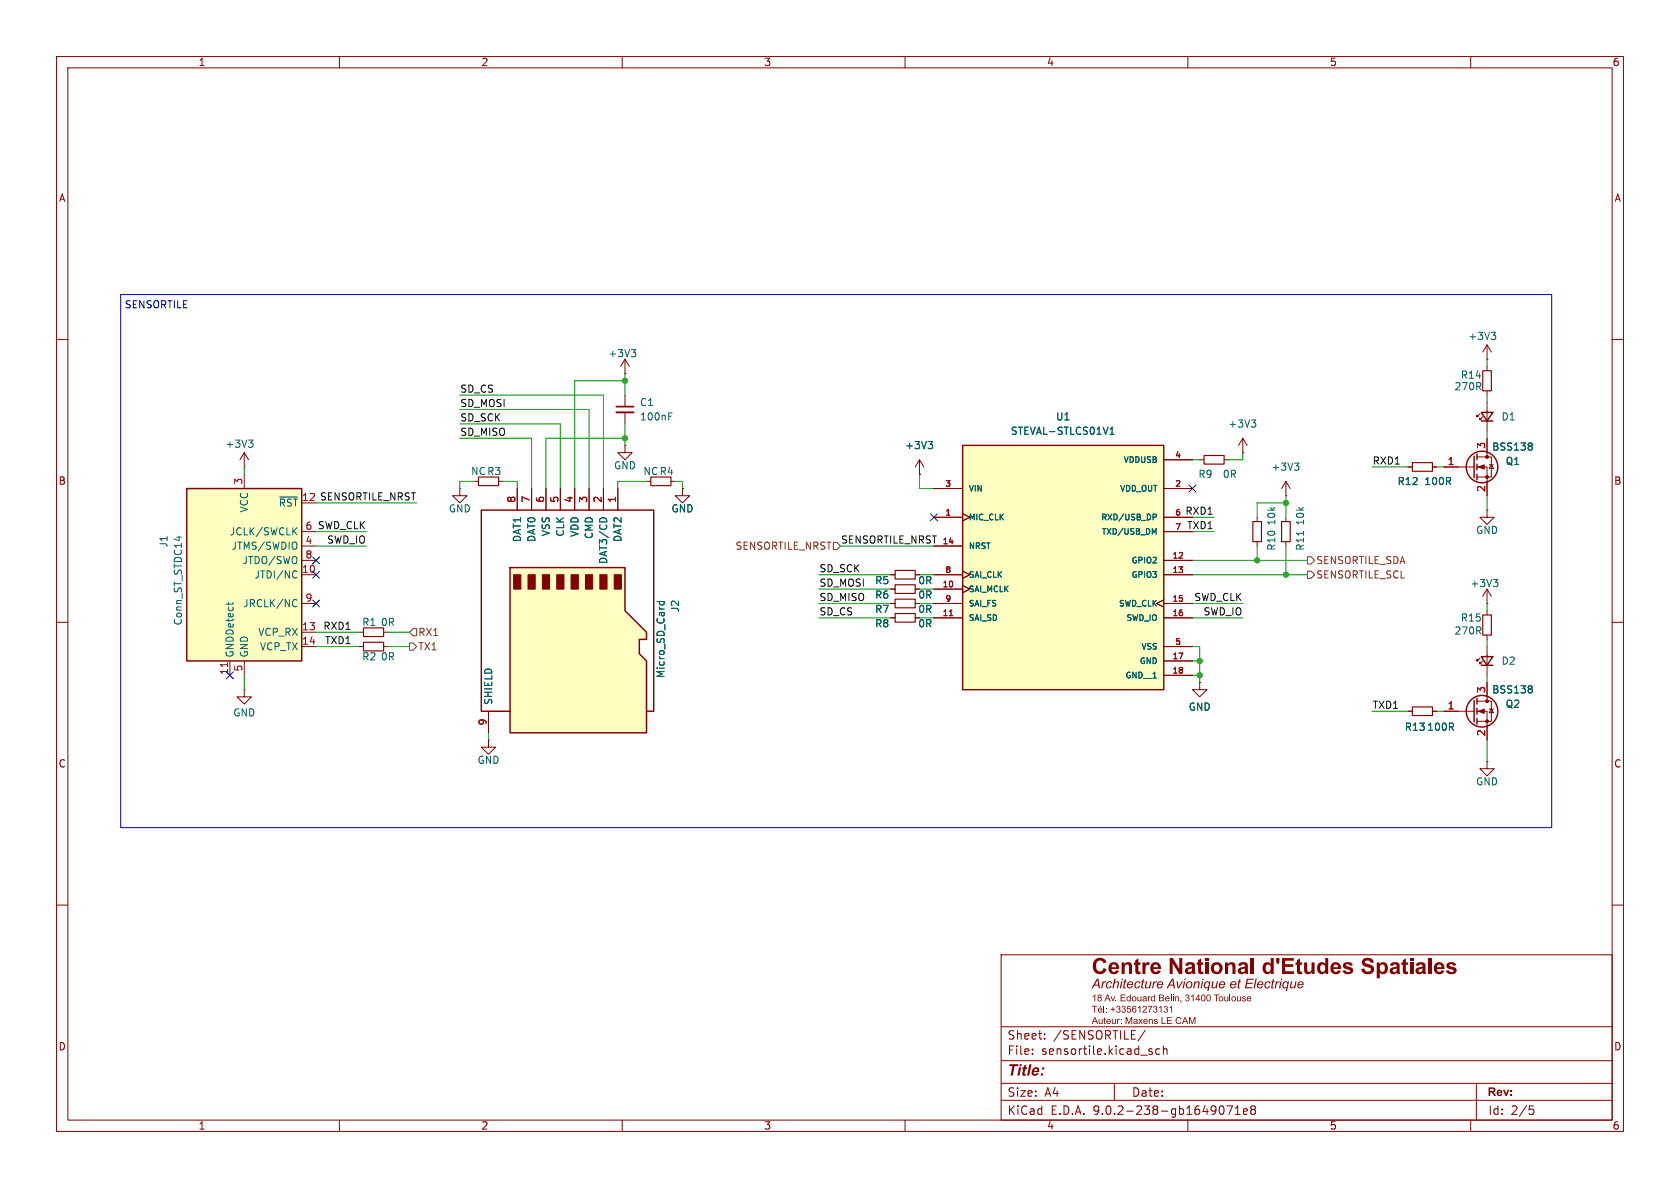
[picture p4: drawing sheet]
<svg xmlns="http://www.w3.org/2000/svg" width="297mm" height="210mm" viewBox="0 0 297 210" stroke-linecap="round" stroke-linejoin="round" font-family="sans-serif">
<g fill="none" stroke="#840000" stroke-width=".18">
<path d="M10 10h277v190h-277zM12 12h273v186h-273zM60 10v2M110 10v2M160 10v2M210 10v2M260 10v2M10 60h2M285 60h2M10 110h2M285 110h2M10 160h2"/>
<path d="M177 168.8h108v29.2h-108zM285 160h2M60 198v2M110 198v2M160 198v2M177 194.5h108M177 191.5h108M177 187.5h108M177 181.5h108M182.5 186.3v.1M182.5 185.5v.1M184.7 183.6v.1"/>
<path d="M184.7 182.8v.1M202.5 182.1l-1.3 2M203.3 185.9l.4 .1v.2l-.2 .2h-.3M203.3 185.4l.4 .1M205 185.5l-.4-.1-.3 .3v.4l.2 .2h.5M205.7 185.5l.2-.1 .3 .1 .1 .9M205.7 184.9v1.5M210 198v2M216.2 195.6l.2 .5-.2 .8M216.9 195.5h1l-.7 1.5M218.4 197h.8M218.4 195.9l.4-.4v1.5"/>
<path d="M219.8 196.5l.7-.1v-.3l-.5-.1-.2 .2 .1 .7h.6M221.4 196.1l-.3-.2 .3-.4 .4 .1 .2 .2-.3 .3M221.4 196.1l-.3 .3 .1 .5 .2 .1 .4-.1 .2-.2-.1-.4-.2-.2M221.4 196.1h.3M260 198v2M270.4 195.5h.7M270.5 196.1h.4l.3 .3-.2 .5-.5 .1"/>
</g>
<g fill="#840000">
<path d="M193 177.8h1v.1h-.4v1.1h-.2v-1.1h-.4z"/>
<path d="M194.2 178.2l.2-.1a.41 .41 0 0 1 .5 .5h-.7l.2 .3 .5-.2a.42 .42 0 0 1-.5 .3 .42 .42 0 0 1-.3-.5h.6l-.2-.3-.4 .3z"/>
<path d="M195.1 177.8h.1v1.2h-.1z"/>
<path d="M195.5 178.1h.2v.2h-.2z"/>
<path d="M195.5 178.8h.2v.2h-.2z"/>
</g>
<g fill="none" stroke="#840000" stroke-width=".18">
<path d="M110.5 69.9v2M110.5 72.9v2M219.7 77.5l-.8 1.2M219.7 77.5l.8 1.2M219.7 77.5v2.5M81.3 86.4v1.2h1.2l-1.2 1.3-1.3-1.3h1.3M81.3 86.4h.1M114.3 85.1h.8M118.6 85.1h.8M120.6 86.4v1.2h1.3l-1.3 1.3-1.2-1.3h1.2M120.6 86.4h.1M162.6 83.8h.1"/>
<path d="M162.6 81.3l-.8 1.3M162.6 81.3l.7 1.3M162.6 81.3v2.5M219.7 80h.1M157.5 104.1h.7M157.5 101.6h.7M157.5 106.7h.7M197 191.5v3M261 191.5v6.5"/>
</g>
<path d="M115.1 84.3h3.5v1.6h-3.5zM158.2 103.4h3.6v1.5h-3.6zM158.2 100.8h3.6v1.6h-3.6zM158.2 105.9h3.6v1.5h-3.6z" fill="none" stroke="#840000" stroke-width=".2"/>
<path d="M109 71.9h3" fill="none" stroke="#840000" stroke-width=".3"/>
<path d="M109 72.9h3" fill="none" stroke="#840000" stroke-width=".33"/>
<path d="M118.2 73.6h.4M118.2 73h.6M164.1 78h.8l-.5 .5M164.6 78.5l.3 .3v.3l-.3 .2M221.2 74.2h.8l-.4 .5M221.8 74.7l.2 .3v.3l-.2 .2" fill="none" stroke="#006464" stroke-width=".18"/>
<path d="M170.2 78.7h35.5v43.2h-35.5z" fill="#ffffc2"/>
<path d="M170.2 78.7h35.5v43.2h-35.5z" fill="none" stroke="#840000" stroke-width=".25"/>
<g fill="none" stroke="#840000" stroke-width=".18">
<path d="M165.1 86.4h5.1M165.1 91.4h5.1M165.1 96.5h5.1M170.2 90.8l1.2 .6-1.2 .7M205.7 86.4h5.1M205.7 91.4h5.1M205.7 81.3h5.1M205.7 94h5.1M205.7 99.1h5.1M212.1 81.3h.8M216.4 81.3h.8M222.2 91.4v.8"/>
<path d="M222.2 95.8v.7M227.3 87.6h.1M227.3 85.1l-.7 1.3M227.3 85.1l.8 1.3M227.3 85.1v2.5M227.3 91.4v.8M227.3 95.8v.7M248.9 82.6h.8M253.2 82.6h.8M165.1 101.6h5.1M165.1 104.1h5.1M165.1 106.7h5.1"/>
<path d="M165.1 109.2h5.1M170.2 101l1.2 .6-1.2 .6M170.2 103.5l1.2 .6-1.2 .7M205.7 106l-1.2 .7 1.2 .6M205.7 101.6h5.1M205.7 106.7h5.1M205.7 109.2h5.1M205.7 114.3h5.1M205.7 116.8h5.1M205.7 119.4h5.1M86.4 130.8v1.3h1.2l-1.2 1.3-1.3-1.3h1.3M86.4 130.8h.1"/>
<path d="M212.1 120.7v1.2h1.3l-1.3 1.3-1.3-1.3h1.3M212.1 120.7h.1"/>
</g>
<path d="M167.8 108.8h.6" fill="none" stroke="#a90000" stroke-width=".18"/>
<path d="M196.2 76.8h.8M196.2 75.9l.4-.4v1.3M203.8 90.9h.4l.2 .2-.1 .3h-.5M204 94.2l.4-.8v1M228.8 81.9h.8l-.4 .4M229.4 82.3l.2 .3v.3l-.2 .2M230.4 93.9v.7" fill="none" stroke="#006464" stroke-width=".18"/>
<path d="M212.9 80.5h3.5v1.5h-3.5zM221.5 92.2h1.5v3.6h-1.5zM226.6 92.2h1.5v3.6h-1.5zM249.7 81.8h3.5v1.5h-3.5z" fill="none" stroke="#840000" stroke-width=".2"/>
<path d="M33 86.4h20.3v30.4h-20.3z" fill="#ffffc2"/>
<g fill="none" stroke="#840000" stroke-width=".25">
<path d="M33 86.4h20.3v30.4h-20.3zM261.9 116.1h2l-1 1.5zM261.9 117.6h2M260.6 123.8v3.8M261.1 123.4v1.1M261.1 125.2v1M261.1 127v1"/>
<circle cx="262" cy="125.7" r="2.79"/>
</g>
<g fill="none" stroke="#840000" stroke-width=".18">
<path d="M110.5 66h.1M110.5 78.7v1.3h1.3l-1.3 1.3-1.3-1.3h1.3M110.5 78.7h.1M110.5 63.5l-.8 1.3M110.5 63.5l.8 1.3M110.5 63.5v2.5M43.2 82.6h.1M43.2 80v2.6M43.2 83.8v2.6M43.2 80l-.8 1.3M43.2 80l.7 1.3M53.3 94h2.6"/>
<path d="M53.3 96.5h2.6M53.3 99.1h2.6M83.8 85.1h.8M88.1 85.1h.8M262.9 90.2v1.2h1.3l-1.3 1.3-1.3-1.3h1.3M262.9 90.2h.1M40.6 116.8v2.6M43.2 116.8v2.6M53.3 101.6h2.6M53.3 106.7h2.6M53.3 111.8h2.6M53.3 114.3h2.6"/>
<path d="M63.5 111.8h.8M63.5 114.3h.8M67.8 111.8h.8M67.8 114.3h.8M261.6 116.3l-.5 .5v-.2v.2h.3M262.1 116.8l-.5 .5v-.2v.2h.3M262.9 106.7h.1M262.9 104.1v2.6M262.9 108v.7M262.9 112.3v.7M262.9 114.3v5.1M262.9 104.1l-.8 1.3"/>
<path d="M262.9 104.1l.8 1.3M43.2 121.9v1.3h1.2l-1.2 1.3-1.3-1.3h1.3M43.2 121.9h.1M248.9 125.7h.8M253.2 125.7h.8M255.3 125.7h5.3M261.1 124h2.6v3.5h-2.6M261.1 125.7h1.8v5.1M262.9 120.7v3.3M263.3 125.3h.7M263.7 125.3l.3 .7h-.7z"/>
</g>
<g fill="none" stroke="#006464" stroke-width=".18">
<path d="M43.9 77.8h.8l-.4 .5M44.5 78.3l.2 .2v.3l-.2 .3M111.6 61.8h.8l-.4 .5M112.1 62.3l.3 .2v.3l-.3 .3M31.7 94.8v.8M49.4 87.9h3.2M51.9 93.8l.6 .8M52.5 93.3l-.7 .7M40.4 106.5v.5M41.2 106.5v.2M51.9 106.1l.3-.1 .3 .1M52.1 100.9l.4 .1"/>
<path d="M52.5 102.1l-.4 .1M52.5 107.1l-.3 .2-.3-.1M264 102.4h.8l-.4 .5M264.5 102.9l.3 .3v.3l-.3 .2M270.6 121.2l.3 .3-.3 .3 .3 .2v.3l-.3 .2"/>
</g>
<path d="M40.2 117.1v.8" fill="none" stroke="#a90000" stroke-width=".18"/>
<g fill="#840000" stroke="#840000" stroke-width=".18">
<path d="M261.4 125.7l1-.4v.8z"/>
<circle cx="262.9" cy="124" r=".25"/>
<circle cx="262.9" cy="127.5" r=".25"/>
</g>
<path d="M84.6 84.3h3.5v1.6h-3.5zM64.3 113.5h3.5v1.6h-3.5zM64.3 111h3.5v1.5h-3.5zM262.1 108.7h1.6v3.6h-1.6zM249.7 125h3.5v1.5h-3.5z" fill="none" stroke="#840000" stroke-width=".2"/>
<path d="M90.2 100.3h20.3v7.7l3.8 3.8v1.2h-1.3v2.6l1.3 1.2v12.7h-24.1z" fill="#ffffc2"/>
<g fill="none" stroke="#840000" stroke-width=".25">
<path d="M261.9 72.9h2l-1 1.5zM261.9 74.4h2M260.6 80.6v3.9M261.1 80.3v1M261.1 82v1.1M261.1 83.8v1M90.2 100.3h20.3v7.7l3.8 3.8v1.2h-1.3v2.6l1.3 1.2v12.7h-24.1zM90.2 125.7h-5.1v-35.5h30.5v35.5h-1.3"/>
<circle cx="262" cy="82.5" r="2.79"/>
</g>
<g fill="#840000" stroke="#840000" stroke-width=".18">
<path d="M108.6 101.6h1.3v2.5h-1.3z"/>
<path d="M106 101.6h1.3v2.5h-1.3z"/>
<path d="M103.5 101.6h1.3v2.5h-1.3z"/>
<path d="M101 101.6h1.2v2.5h-1.2z"/>
<path d="M98.4 101.6h1.3v2.5h-1.3z"/>
<path d="M95.9 101.6h1.3v2.5h-1.3z"/>
<path d="M93.3 101.6h1.3v2.5h-1.3z"/>
<path d="M90.8 101.6h1.3v2.5h-1.3z"/>
<path d="M261.4 82.6l1-.4v.7z"/>
<circle cx="262.9" cy="80.8" r=".25"/>
<circle cx="262.9" cy="84.3" r=".25"/>
</g>
<g fill="none" stroke="#840000" stroke-width=".18">
<path d="M261.6 73.2l-.5 .5v-.3v.3h.3M262.1 73.7l-.5 .5v-.3v.3h.3M262.9 63.5h.1M262.9 61l-.8 1.2M262.9 61l.8 1.2M262.9 61v2.5M262.9 64.8v.7M262.9 69.1v.8M262.9 71.1v5.1M262.9 77.5v3.3M91.4 86.4v3.8M94 86.4v3.8"/>
<path d="M96.5 86.4v3.8M99.1 86.4v3.8M101.6 86.4v3.8M104.1 86.4v3.8M106.7 86.4v3.8M109.2 86.4v3.8M120.6 86.4h.1M162.6 83.8h.1M165.1 86.4h5.1M165.1 91.4h5.1M165.1 96.5h5.1M170.2 90.8l1.2 .6-1.2 .7"/>
<path d="M205.7 86.4h5.1M205.7 91.4h5.1M205.7 81.3h5.1M205.7 94h5.1M205.7 99.1h5.1M248.9 82.6h.8M253.2 82.6h.8M255.3 82.6h5.3M261.1 80.8h2.6v3.5h-2.6M261.1 82.6h1.8v5M263.3 82.2h.7M263.7 82.2l.3 .6h-.7z"/>
<path d="M157.5 109.2h.7M157.5 106.7h.7M157.5 104.1h.7M157.5 101.6h.7M165.1 109.2h5.1M165.1 106.7h5.1M165.1 104.1h5.1M165.1 101.6h5.1M170.2 101l1.2 .6-1.2 .6M170.2 103.5l1.2 .6-1.2 .7M205.7 106l-1.2 .7 1.2 .6M205.7 109.2h5.1"/>
<path d="M205.7 106.7h5.1M205.7 101.6h5.1M205.7 114.3h5.1M205.7 116.8h5.1M205.7 119.4h5.1M86.4 125.7v3.8M212.1 120.7h.1M248.9 125.7h.8M253.2 125.7h.8M255.3 125.7h2.5M262.9 134.6v1.3h1.3l-1.3 1.3-1.3-1.3h1.3M262.9 134.6h.1"/>
<path d="M262.9 120.7v2.5M262.9 128.3v2.5"/>
</g>
<g fill="none" stroke="#006464" stroke-width=".18">
<path d="M263.6 58.7h.8l-.4 .5M264.2 59.2l.2 .3v.3l-.2 .2M164.1 78h.8l-.5 .5M164.6 78.5l.3 .3v.3l-.3 .2M196.2 76.8h.8M196.2 75.9l.4-.4v1.3M270.6 78.3l.3 .2-.3 .3 .3 .3v.2l-.3 .3M106 91.8l.5-.3 .7 .3M203.8 90.9h.4l.2 .2-.1 .3h-.5M204 94.2l.4-.8v1M116.1 106.3h1.3M116.6 106.3v.4l.2 .2"/>
<path d="M117.4 106.3v.4l-.2 .2M270.6 121.2l.3 .3-.3 .3 .3 .2v.3l-.3 .2"/>
</g>
<path d="M262.1 65.5h1.6v3.6h-1.6zM158.2 108.5h3.6v1.5h-3.6z" fill="none" stroke="#840000" stroke-width=".2"/>
<path d="M147.3 95.9h.7l.6 .6-.6 .7h-.7zM231.1 98.4h.7l.6 .7-.6 .6h-.7zM72.4 113.7h.6l.7 .6-.7 .6h-.6zM73 111.1h.7v1.3h-.7l-.6-.6zM231.1 101h.7l.6 .6-.6 .6h-.7z" fill="none" stroke="#725600" stroke-width=".18"/>
<g fill="none" stroke="#009600" stroke-width=".18">
<path d="M81.3 77.5h12.7v8.9M81.3 74.9h17.8v11.5M81.3 72.4h22.8v14M81.3 69.9h25.4v16.5M110.5 77.5h-14v8.9M110.5 67.3h-8.9v19.1M110.5 66v3.9M110.5 74.9v3.8M262.9 63.5v1.3M262.9 69.9v1.2M262.9 76.2v1.3M43.2 82.6v1.2"/>
<path d="M55.9 96.5h8.9M55.9 94h8.9M55.9 88.9h17.8M83.8 85.1h-2.5v1.3M88.9 85.1h2.5v1.3M114.3 85.1h-5.1v1.3M119.4 85.1h1.2v1.3M148.6 96.5h16.5M162.6 83.8v2.6h2.5M210.8 99.1h20.3M210.8 94h3.8M210.8 81.3h1.3"/>
<path d="M210.8 91.4h3.8M219.7 80v1.3h-2.5M222.2 96.5v2.6M227.3 88.9h-5.1v2.5M227.3 87.6v3.8M227.3 96.5v5.1M242.6 82.6h6.3M254 82.6h1.3M262.9 87.6v2.6M43.2 119.4v2.5M55.9 111.8h7.6M55.9 114.3h7.6"/>
<path d="M68.6 111.8h3.8M68.6 114.3h3.8M144.8 101.6h12.7M144.8 104.1h12.7M144.8 109.2h12.7M144.8 106.7h12.7M162.6 101.6h2.5M162.6 104.1h2.5M162.6 109.2h2.5M162.6 106.7h2.5M210.8 101.6h20.3M210.8 109.2h8.9"/>
<path d="M210.8 106.7h8.9M210.8 114.3h1.3v6.4M210.8 119.4h1.3M210.8 116.8h1.3M262.9 106.7v1.3M262.9 113v1.3M262.9 119.4v1.3M86.4 129.5v1.3M242.6 125.7h6.3M254 125.7h1.3M262.9 130.8v3.8"/>
</g>
<path d="M55.3 98.5l1.2 1.2M56.5 98.5l-1.2 1.2M164.5 90.8l1.2 1.2M165.7 90.8l-1.2 1.2M210.2 85.8l1.2 1.2M211.4 85.8l-1.2 1.2M40 118.8l1.2 1.2M41.2 118.8l-1.2 1.2M55.3 106.1l1.2 1.2M55.3 101l1.2 1.2M56.5 106.1l-1.2 1.2M56.5 101l-1.2 1.2" fill="none" stroke="#000084" stroke-width=".18"/>
<path d="M21.3 52.1h253v94.2h-253z" fill="none" stroke="#0000c2" stroke-width=".18"/>
<path d="M167.8 108.8h.6" fill="none" stroke="#a90000" stroke-width=".18"/>
<g fill="#009600" stroke="#009600" stroke-width=".18">
<circle cx="110.5" cy="67.3" r=".46"/>
<circle cx="110.5" cy="77.5" r=".46"/>
<circle cx="212.1" cy="119.4" r=".46"/>
<circle cx="212.1" cy="116.8" r=".46"/>
<circle cx="227.3" cy="88.9" r=".46"/>
<circle cx="227.3" cy="101.6" r=".46"/>
<circle cx="222.2" cy="99.1" r=".46"/>
</g>
<text font-size="3.9" fill="#840000" x="193" y="173.2">Centre National d'Etudes Spatiales</text>
<text font-size="2.8" fill="#840000" x="178" y="190.9">Title:</text>
<text font-size="2.4" fill="#840000" x="193" y="175.3">Architecture Avionique et Electrique</text>
<g font-size="2.1" fill="#840000">
<text x="178" y="184">Sheet:</text>
<text x="186.2" y="184">/SENSORTILE/</text>
<text x="178" y="186.7">File:</text>
<text x="184.1" y="186.7">sensortile.kicad_sch</text>
<text x="178" y="197.3">KiCad</text>
<text x="178" y="194.1">Size:</text>
<text x="184.7" y="194.1">A4</text>
<text x="185.7" y="197.3">E.D.A.</text>
<text x="193.3" y="197.3">9.0.2-238-gb1649071e8</text>
<text x="200" y="194.1">Date:</text>
<text x="263" y="194.3">Rev:</text>
<text x="263" y="197.3">Id:</text>
<text x="267.1" y="197.3">2/5</text>
</g>
<g font-size="1.8" fill="#840000">
<text x="35" y="11.9">1</text>
<text x="85" y="11.9">2</text>
<text x="135" y="11.9">3</text>
<text x="185" y="11.9">4</text>
<text x="235" y="11.9">5</text>
<text x="285" y="11.9">6</text>
<text x="10.3" y="35.9">A</text>
<text x="285.3" y="35.9">A</text>
<text x="10.3" y="85.9">B</text>
<text x="285.3" y="85.9">B</text>
<text x="162.2" y="106">0R</text>
<text x="162.2" y="103.5">0R</text>
<text x="162.2" y="108.6">0R</text>
<text x="162.2" y="111.1">0R</text>
<text x="10.3" y="135.9">C</text>
<text x="285.3" y="135.9">C</text>
<text x="10.3" y="185.9">D</text>
<text x="285.3" y="185.9">D</text>
<text x="35" y="199.9">1</text>
<text x="85" y="199.9">2</text>
<text x="135" y="199.9">3</text>
<text x="185" y="199.9">4</text>
<text x="235" y="199.9">5</text>
<text x="285" y="199.9">6</text>
</g>
<text font-size="1.8" fill="#0000c2" x="22" y="54.7">SENSORTILE</text>
<g font-size="1.8" fill="#006464">
<text x="107.5" y="63.3">+3V3</text>
<text x="259.5" y="60.3">+3V3</text>
<text x="113" y="72">C1</text>
<text x="257" y="69.2">270R</text>
<text x="258.1" y="67.2">R14</text>
<text x="113" y="74.5">100nF</text>
<text x="178.6" y="77.1">STEVAL-STLCS01V1</text>
<text x="186.6" y="74.5">U1</text>
<text x="217.1" y="75.8">+3V3</text>
<text x="265.4" y="74.5">D1</text>
<text x="39.8" y="79.3">+3V3</text>
<text x="108.5" y="83.2">GND</text>
<text x="159.9" y="79.6">+3V3</text>
<text x="224.7" y="83.4">+3V3</text>
<text x="263.7" y="79.9">BSS138</text>
<text x="266.1" y="82.4">Q1</text>
<text x="83.2" y="84.2">NCR3</text>
<text x="113.7" y="84.2">NCR4</text>
<text x="211.8" y="84.7">R9</text>
<text x="216.1" y="84.7">0R</text>
<text x="247" y="86">R12</text>
<text x="251.7" y="86">100R</text>
<text x="40.5" y="94.8">JCLK/SWCLK</text>
<text x="44" y="90.7" transform="rotate(-90 44 90.7)">VCC</text>
<text x="79.2" y="90.8">GND</text>
<text x="92.3" y="95.9" transform="rotate(-90 92.3 95.9)">DAT1</text>
<text x="94.8" y="95.9" transform="rotate(-90 94.8 95.9)">DAT0</text>
<text x="97.4" y="94.9" transform="rotate(-90 97.4 94.9)">VSS</text>
<text x="99.9" y="95" transform="rotate(-90 99.9 95)">CLK</text>
<text x="102.5" y="95" transform="rotate(-90 102.5 95)">VDD</text>
<text x="105" y="95.4" transform="rotate(-90 105 95.4)">CMD</text>
<text x="110.1" y="95.9" transform="rotate(-90 110.1 95.9)">DAT2</text>
<text x="118.6" y="90.8">GND</text>
<text x="225.7" y="93" transform="rotate(-90 225.7 93)">10k</text>
<text x="230.7" y="93" transform="rotate(-90 230.7 93)">10k</text>
<text x="260.9" y="94.6">GND</text>
<text x="29.8" y="96.9" transform="rotate(-90 29.8 96.9)">J1</text>
<text x="40.8" y="97.4">JTMS/SWDIO</text>
<text x="42.8" y="99.9">JTDO/SWO</text>
<text x="107.5" y="99.8" transform="rotate(-90 107.5 99.8)">DAT3/CD</text>
<text x="225.7" y="97.5" transform="rotate(-90 225.7 97.5)">R10</text>
<text x="230.7" y="97.5" transform="rotate(-90 230.7 97.5)">R11</text>
<text x="42.9" y="107.5">JRCLK/NC</text>
<text x="44.9" y="102.5">JTDI/NC</text>
<text x="154.6" y="106">R6</text>
<text x="154.6" y="103.5">R5</text>
<text x="259.9" y="104">+3V3</text>
<text x="32.4" y="110.7" transform="rotate(-90 32.4 110.7)">Conn_ST_STDC14</text>
<text x="45.6" y="112.6">VCP_RX</text>
<text x="63.9" y="110.8">R1</text>
<text x="67.2" y="110.8">0R</text>
<text x="120.2" y="108.3" transform="rotate(-90 120.2 108.3)">J2</text>
<text x="154.6" y="108.6">R7</text>
<text x="154.6" y="111.1">R8</text>
<text x="257" y="112.4">270R</text>
<text x="258.1" y="110.1">R15</text>
<text x="41.5" y="116.3" transform="rotate(-90 41.5 116.3)">GNDDetect</text>
<text x="44" y="116.3" transform="rotate(-90 44 116.3)">GND</text>
<text x="45.9" y="115.2">VCP_TX</text>
<text x="63.9" y="116.9">R2</text>
<text x="67.2" y="116.9">0R</text>
<text x="117.7" y="120" transform="rotate(-90 117.7 120)">Micro_SD_Card</text>
<text x="265.4" y="117.7">D2</text>
<text x="87.2" y="124.7" transform="rotate(-90 87.2 124.7)">SHIELD</text>
<text x="210.1" y="125.8">GND</text>
<text x="263.7" y="122.8">BSS138</text>
<text x="266.1" y="125.3">Q2</text>
<text x="41.1" y="126.8">GND</text>
<text x="248.2" y="129.4">R13</text>
<text x="252.2" y="129.4">100R</text>
<text x="84.3" y="135.2">GND</text>
<text x="260.9" y="139">GND</text>
</g>
<g font-size="1.8" fill="#0f0f0f">
<text x="81.3" y="69.5">SD_CS</text>
<text x="81.3" y="72">SD_MOSI</text>
<text x="81.3" y="77.1">SD_MISO</text>
<text x="81.3" y="74.6">SD_SCK</text>
<text x="242.6" y="82.2">RXD1</text>
<text x="53.3" y="88.6">12 SENSORTILE_NRST</text>
<text x="53.9" y="93.7">6 SWD_CLK</text>
<text x="209.5" y="91.1">RXD1</text>
<text x="209.8" y="93.6">TXD1</text>
<text x="57.7" y="96.2">SWD_IO</text>
<text x="144.8" y="101.3">SD_SCK</text>
<text x="148.6" y="96.2">SENSORTILE_NRST</text>
<text x="144.8" y="106.3">SD_MISO</text>
<text x="144.8" y="103.8">SD_MOSI</text>
<text x="211" y="106.3">SWD_CLK</text>
<text x="57.1" y="111.4">RXD1</text>
<text x="57.4" y="114">TXD1</text>
<text x="144.8" y="108.9">SD_CS</text>
<text x="212.7" y="108.9">SWD_IO</text>
<text x="242.6" y="125.4">TXD1</text>
</g>
<g font-size="1.8" fill="#a90000">
<text x="255.8" y="82.3">1</text>
<text x="262.6" y="79.4" transform="rotate(-90 262.6 79.4)">3</text>
<text x="42.9" y="85.8" transform="rotate(-90 42.9 85.8)">3</text>
<text x="49.2" y="89.8">~{RST}</text>
<text x="91.2" y="89" transform="rotate(-90 91.2 89)">8</text>
<text x="93.7" y="89" transform="rotate(-90 93.7 89)">7</text>
<text x="96.3" y="89" transform="rotate(-90 96.3 89)">6</text>
<text x="98.8" y="89" transform="rotate(-90 98.8 89)">5</text>
<text x="101.3" y="89" transform="rotate(-90 101.3 89)">4</text>
<text x="103.9" y="89" transform="rotate(-90 103.9 89)">3</text>
<text x="106.4" y="89" transform="rotate(-90 106.4 89)">2</text>
<text x="109" y="89" transform="rotate(-90 109 89)">1</text>
<text x="262.6" y="87.1" transform="rotate(-90 262.6 87.1)">2</text>
<text x="53.3" y="101.3">10</text>
<text x="53.9" y="96.3">4</text>
<text x="53.9" y="98.8">8</text>
<text x="53.9" y="106.4">9</text>
<text x="53.3" y="111.5">13</text>
<text x="40.4" y="119.4" transform="rotate(-90 40.4 119.4)">11</text>
<text x="42.9" y="118.8" transform="rotate(-90 42.9 118.8)">5</text>
<text x="53.3" y="114">14</text>
<text x="255.8" y="125.5">1</text>
<text x="262.6" y="122.6" transform="rotate(-90 262.6 122.6)">3</text>
<text x="86.1" y="128.3" transform="rotate(-90 86.1 128.3)">9</text>
<text x="262.6" y="130.2" transform="rotate(-90 262.6 130.2)">2</text>
</g>
<g font-size="1.8" fill="#725600">
<text x="129.9" y="97.4">SENSORTILE_NRST</text>
<text x="232.6" y="99.9">SENSORTILE_SDA</text>
<text x="232.6" y="102.5">SENSORTILE_SCL</text>
<text x="73.9" y="112.6">RX1</text>
<text x="73.9" y="115.2">TX1</text>
</g>
<g font-size="1.7" fill="#840000">
<text x="193" y="177.4">18 Av. Edouard Belin, 31400 Toulouse</text>
<text x="196.3" y="179.4">+33561273131</text>
<text x="193" y="181.4">Auteur: Maxens LE CAM</text>
</g>
<g font-size="1.4" fill="#006464">
<text x="198.5" y="82">VDDUSB</text>
<text x="171.2" y="87.1">VIN</text>
<text x="197.9" y="87.1">VDD_OUT</text>
<text x="171.2" y="92.2">MIC_CLK</text>
<text x="194.6" y="92.2">RXD/USB_DP</text>
<text x="194.6" y="94.7">TXD/USB_DM</text>
<text x="171.2" y="97.3">NRST</text>
<text x="199.9" y="99.8">GPIO2</text>
<text x="171.2" y="102.3">SAI_CLK</text>
<text x="171.2" y="104.9">SAI_MCLK</text>
<text x="171.2" y="107.4">SAI_FS</text>
<text x="197.7" y="107.4">SWD_CLK</text>
<text x="199.9" y="102.3">GPIO3</text>
<text x="171.2" y="110">SAI_SD</text>
<text x="199" y="110">SWD_IO</text>
<text x="201.4" y="117.6">GND</text>
<text x="201.7" y="115">VSS</text>
<text x="198.9" y="120.1">GND__1</text>
</g>
<g font-size="1.4" fill="#a90000">
<text x="207.7" y="81">4</text>
<text x="167" y="86.1">3</text>
<text x="207.7" y="86.1">2</text>
<text x="167" y="91.2">1</text>
<text x="207.7" y="91.2">6</text>
<text x="207.7" y="93.7">7</text>
<text x="166.5" y="96.3">14</text>
<text x="167" y="101.3">8</text>
<text x="207.2" y="98.8">12</text>
<text x="207.2" y="101.3">13</text>
<text x="166.5" y="103.9">10</text>
<text x="167" y="106.4">9</text>
<text x="207.2" y="106.4">15</text>
<text x="166.5" y="109">11</text>
<text x="207.2" y="109">16</text>
<text x="207.2" y="116.6">17</text>
<text x="207.2" y="119.1">18</text>
<text x="207.7" y="114">5</text>
</g>
</svg>
